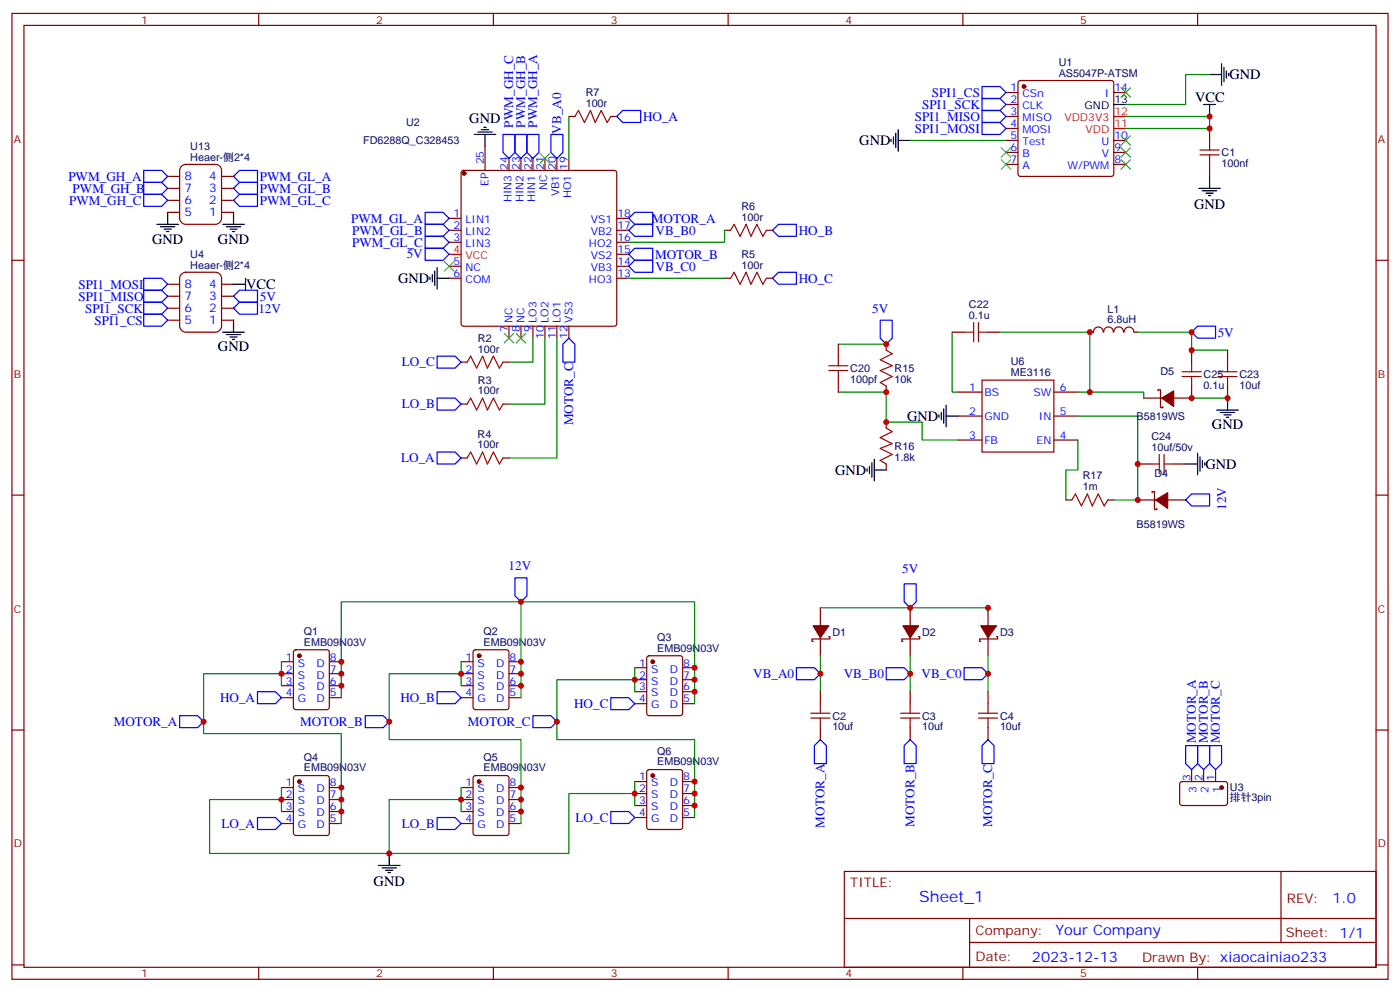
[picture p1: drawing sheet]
<svg xmlns="http://www.w3.org/2000/svg" width="412mm" height="292mm" viewBox="0 0 412 292" stroke-linecap="round" stroke-linejoin="round" font-family="sans-serif">
<g fill="none" stroke="#870000" stroke-width=".35">
<path d="M3.5 4h405.4v284.3h-405.4zM7.1 7.5h398.2v277.3h-398.2zM76.2 4v3.5M145.3 4v3.5M214.5 4v3.5M283.6 4v3.5M352.8 4v3.5M167.6 34.3h1.7M179.9 34.3h1.8M296.3 27.2h3.6M296.3 30.8h3.6M296.3 34.3h3.6"/>
<path d="M296.3 37.8h3.6M300.1 23.9l.5-.2h26.8l.5 .2 .2 .5v26.8l-.3 .5-.4 .2h-26.8l-.5-.2-.2-.5v-26.8zM328.1 27.2h3.5M356.3 37.8v3.5M49.4 59h3.5M49.4 55.5h3.5M49.4 51.9h3.5M53.5 48.9l1.2-.5h8.8a1.76 1.76 0 0 1 1.8 1.8v14.1a1.89 1.89 0 0 1-1.8 1.7h-8.8a1.89 1.89 0 0 1-1.8-1.7v-14.1zM65.3 59h3.5M65.3 55.5h3.5M65.3 51.9h3.5M136.1 50.4l.4-.2h44.5l.5 .2 .2 .5v44.4l-.3 .5-.4 .2h-44.5l-.5-.2-.2-.5v-44.4z"/>
<path d="M142.9 43.1v7.1M149.9 46.6v3.6M153.5 46.6v3.6M157 46.6v3.6M160.5 46.6v3.6M164 46.6v3.6M167.6 46.6v3.6M296.3 41.3h3.6M296.3 44.9h3.6M296.3 48.4h3.6M328.1 41.3h3.5M328.1 44.9h3.5"/>
<path d="M328.1 48.4h3.5M356.3 48.4v3.5M3.5 76.6h3.6M49.4 62.5h3.5M65.3 62.5h3.5M132.3 64.3h3.5M132.3 67.8h3.5M132.3 71.3h3.5M132.3 78.4h3.5M181.7 64.3h3.5M181.7 67.8h3.5M181.7 71.3h3.5"/>
<path d="M181.7 78.4h3.5M181.7 74.9h3.5M213.4 67.8h1.8M225.8 67.8h1.7M405.3 76.6h3.6M49.4 94.3h3.5M49.4 90.7h3.5M49.4 87.2h3.5M49.4 83.7h3.5M53.5 80.7l1.2-.5h8.8a1.76 1.76 0 0 1 1.8 1.7v14.1a1.89 1.89 0 0 1-1.8 1.8h-8.8a1.89 1.89 0 0 1-1.8-1.8v-14.1zM65.3 94.3h3.5M65.3 90.7h3.5"/>
<path d="M65.3 87.2h3.5M65.3 83.7h3.5M132.3 81.9h3.5M149.9 96v3.6M153.5 96v3.6M157 96v3.6M160.5 96v3.6M164 96v3.6M167.6 96v3.6M181.7 81.9h3.5M213.4 81.9h1.8M225.8 81.9h1.7"/>
<path d="M280.5 97.8h3.5M291 97.8h3.6M324.9 97.8a1.41 1.41 0 0 0-1.4-1.5 1.41 1.41 0 0 0-1.4 1.5h-1.1M325.1 97.8a1.41 1.41 0 0 1 1.4-1.5 1.41 1.41 0 0 1 1.4 1.5M328.1 97.8a1.41 1.41 0 0 1 1.4-1.5 1.41 1.41 0 0 1 1.4 1.5M331.2 97.8a1.41 1.41 0 0 1 1.4-1.5 1.41 1.41 0 0 1 1.4 1.5M334.1 97.8h1M135.8 106.6h1.8M135.8 119h1.8M148.2 106.6h1.7M148.2 119h1.7M246.9 101.3v3.5"/>
<path d="M246.9 111.9v3.5M261.1 101.3v1.8M261.1 113.7v1.7M282.2 115.4h7.1M289.3 111.9h21.1v21.2h-21.1zM310.4 115.4h7.1M336.9 117.2h5.3M341.1 115.1v-.4h.7v5.3h.7v-.3M351 103.1v3.5M351 113.7v3.5h-5.3M361.6 103.1v3.5M361.6 113.7v3.5"/>
<path d="M135.8 134.8h1.8M148.2 134.8h1.7M261.1 124.2v1.8M261.1 136.6v1.8M282.2 122.5h7.1M282.2 129.5h7.1M310.4 122.5h7.1M310.4 129.5h7.1M335.1 136.6h3.6M345.7 136.6h3.5M3.5 145.8h3.6M314 147.2h1.7"/>
<path d="M326.3 147.2h1.8M335.1 147.2h5.3M339.4 145.1v-.4h.7v5.3h.7v-.4M344 147.2h5.2M405.3 145.8h3.6M241.7 178.9v5.3M268.1 178.9v5.3M291 178.9v5.3M82.9 194.8h3.5M82.9 198.3h3.5M86.7 191.5l.4-.2h9.2l.7 .4v16.5l-.4 .7h-9.5l-.6-.4-.1-16.5zM97 194.8h3.5"/>
<path d="M97 198.3h3.5M135.8 194.8h3.5M135.8 198.3h3.5M139.6 191.5l.5-.2h9.1l.7 .4v16.5l-.4 .7h-9.4l-.7-.4-.1-16.5zM149.9 194.8h3.6M149.9 198.3h3.6M187 196.6h3.5M190.7 193.2l.5-.2h9.2l.6 .5 .1 16.5-.5 .6-9.4 .1-.6-.5-.1-16.5zM201.1 196.6h3.5M241.7 187.7v5.3M244.1 187.4h.4v.7h-5.3v.7h.3M268.1 187.7v5.3"/>
<path d="M270.6 187.4h.3v.7h-5.3v.7h.4M291 187.7v5.3M293.5 187.4h.4v.7h-5.3v.7h.3M3.5 214.9h3.6M82.9 201.9h3.5M82.9 205.4h3.5M97 201.9h3.5M97 205.4h3.5M135.8 201.9h3.5M135.8 205.4h3.5M149.9 201.9h3.6M149.9 205.4h3.6"/>
<path d="M187 200.1h3.5M187 203.6h3.5M187 207.2h3.5M201.1 200.1h3.5M201.1 203.6h3.5M201.1 207.2h3.5M241.7 203.6v3.6M241.7 214.2v3.5M268.1 203.6v3.6M268.1 214.2v3.5M291 203.6v3.6M291 214.2v3.5"/>
<path d="M405.3 214.9h3.6M82.9 231.8h3.5M82.9 235.4h3.5M82.9 238.9h3.5M86.7 228.5l.4-.2h9.2l.7 .4v16.6l-.4 .6-9.5 .1-.6-.5-.1-16.5zM97 231.8h3.5M97 235.4h3.5M97 238.9h3.5M135.8 231.8h3.5M135.8 235.4h3.5M135.8 238.9h3.5M139.6 228.5l.5-.2h9.1l.7 .4v16.6l-.4 .6-9.4 .1-.7-.5-.1-16.5z"/>
<path d="M149.9 231.8h3.6M149.9 235.4h3.6M149.9 238.9h3.6M187 230.1h3.5M187 233.6h3.5M187 237.1h3.5M190.7 226.8l.5-.2h9.2l.6 .4 .1 16.5-.5 .6-9.4 .1-.6-.5-.1-16.4zM201.1 230.1h3.5M201.1 233.6h3.5M201.1 237.1h3.5M347.7 230.3l.5-.2h13l.4 .7-.1 5.9-.6 .4h-13l-.4-.7v-5.6zM351 226.6v3.5"/>
<path d="M354.5 226.6v3.5M358.1 226.6v3.5M82.9 242.4h3.5M97 242.4h3.5M135.8 242.4h3.5M149.9 242.4h3.6M187 240.7h3.5M201.1 240.7h3.5M248.7 256.5h156.6v28.3h-156.6zM377.3 256.6v20.8M248.7 270.4h156.5M285.6 277.4h119.6"/>
<path d="M285.6 270.4v14.1M3.5 284.1h3.6M76.2 284.8v3.5M145.3 284.8v3.5M214.5 284.8v3.5M283.6 284.8v3.5M352.8 284.8v3.5M405.3 284.1h3.6"/>
</g>
<g fill="#870000" stroke="#870000" stroke-width=".35">
<path d="M239.5 184.2h4.6l-2.4 3.5z"/>
<path d="M266 184.2h4.6l-2.5 3.5z"/>
<path d="M288.9 184.2h4.6l-2.5 3.5z"/>
<path d="M340.4 147.2l3.6-2.1v4.5z"/>
<path d="M342.2 117.2l3.5-2.1v4.6z"/>
<circle cx="301.6" cy="25.5" r=".53"/>
<circle cx="136.7" cy="51" r=".53"/>
<circle cx="88.2" cy="193" r=".53"/>
<circle cx="141.1" cy="193" r=".53"/>
<circle cx="192.3" cy="194.8" r=".53"/>
<circle cx="88.2" cy="230.1" r=".53"/>
<circle cx="141.1" cy="230.1" r=".53"/>
<circle cx="192.3" cy="228.3" r=".53"/>
<circle cx="359.8" cy="231.8" r=".53"/>
</g>
<path d="M328.1 37.8h3.5M328.1 34.3h3.5M132.3 74.9h3.5" fill="none" stroke="#f00" stroke-width=".35"/>
<g fill="none" stroke="#000" stroke-width=".35">
<path d="M359.8 18.8v6.3M360.5 19.8v4.3M139.7 39.6h6.3M140.8 38.9h4.2M141.8 38.2h2.1M142.5 37.5h.7M142.9 39.6v3.5M263.9 39.2v4.3M264.6 38.2v6.3M328.1 30.8h3.5M354.5 30.8h3.6M356.3 30.8v3.5"/>
<path d="M356.3 21.9h3.5M361.2 20.9v2.1M361.9 21.6v.7M262.5 41v.7M263.2 40.3v2.1M264.6 41.3h3.5M353.1 55.5h6.4M354.2 56.2h4.2M355.2 56.9h2.2M356 57.6h.7M356.3 51.9v3.6M46.2 66h6.4"/>
<path d="M47.3 66.7h4.2M48.3 67.5h2.1M49 68.2h.7M49.4 62.5v3.5M65.6 66h6.4M66.7 66.7h4.2M67.7 67.5h2.1M68.4 68.2h.7M68.8 62.5v3.5M128.1 79.8v4.2M128.8 78.7v6.4M65.6 97.8h6.4"/>
<path d="M66.7 98.5h4.2M67.7 99.2h2.1M68.4 99.9h.7M68.8 83.7h3.5M68.8 94.3v3.5M72.3 81.9v3.5M126.6 81.6v.7M127.4 80.9v2.1M128.8 81.9h3.5M278.7 119.3v6.4M361.6 117.2v3.5M255.4 138v.7"/>
<path d="M256.1 137.3v2.1M256.8 136.2v4.3M257.5 138.4h3.6M257.5 135.2v6.3M276.6 122.1v.7M277.3 121.4v2.1M278 120.4v4.2M278.7 122.5h3.5M349.2 136.6h3.6M352.8 133.4v6.4M353.5 134.5v4.2M354.2 135.5v2.2"/>
<path d="M354.9 136.2v.7M358.4 120.7h6.4M359.5 121.4h4.2M360.5 122.1h2.2M361.2 122.8h.7M111.5 254.8h6.3M112.5 255.5h4.3M113.6 256.2h2.1M114.3 256.9h.7M114.7 251.2v3.6"/>
</g>
<g fill="none" stroke="#00f" stroke-width=".35">
<path d="M148.2 39.6h3.5v5.3l-1.8 1.7-1.7-1.7zM151.7 39.6h3.5v5.3l-1.7 1.7-1.8-1.7zM155.2 39.6h3.5v5.3l-1.7 1.7-1.8-1.7zM162.3 39.6h3.5v5.3l-1.8 1.7-1.7-1.7zM183.4 32.5h5.3v3.6h-5.3l-1.7-1.8zM289.3 25.5h5.3l1.7 1.7-1.7 1.8h-5.3zM289.3 29h5.3l1.7 1.8-1.7 1.7h-5.3zM289.3 32.5h5.3l1.7 1.8-1.7 1.8h-5.3zM289.3 36.1h5.3l1.7 1.7-1.7 1.8h-5.3zM42.3 57.2h5.3l1.8 1.8-1.8 1.7h-5.3zM42.3 53.7h5.3l1.8 1.8-1.8 1.7h-5.3zM42.3 50.2h5.3l1.8 1.7-1.8 1.8h-5.3z"/>
<path d="M68.8 55.5l1.8-1.8h5.2v3.5h-5.2zM68.8 59l1.8-1.8h5.2v3.5h-5.2zM70.6 50.2h5.2v3.5h-5.2l-1.8-1.8zM125.2 62.5h5.3l1.8 1.8-1.8 1.7h-5.3zM125.2 66h5.3l1.8 1.8-1.8 1.8h-5.3zM125.2 69.6h5.3l1.8 1.7-1.8 1.8h-5.3zM125.2 73.1h5.3l1.8 1.8-1.8 1.7h-5.3zM185.2 64.3l1.8-1.8h5.3v3.5h-5.3zM185.2 67.8l1.8-1.8h5.3v3.6h-5.3zM185.2 74.9l1.8-1.8h5.3v3.5h-5.3zM185.2 78.4l1.8-1.8h5.3v3.6h-5.3zM227.5 67.8l1.8-1.8h5.3v3.6h-5.3z"/>
<path d="M42.3 92.5h5.3l1.8 1.8-1.8 1.7h-5.3zM42.3 89h5.3l1.8 1.7-1.8 1.8h-5.3zM42.3 85.4h5.3l1.8 1.8-1.8 1.8h-5.3zM42.3 81.9h5.3l1.8 1.8-1.8 1.7h-5.3zM68.8 90.7l1.8-1.7h5.2v3.5h-5.2zM68.8 87.2l1.8-1.8h5.2v3.6h-5.2zM167.6 99.6l1.7 1.7v5.3h-3.5v-5.3zM227.5 81.9l1.8-1.7h5.3v3.5h-5.3zM259.3 94.3h3.5v5.3l-1.7 1.7-1.8-1.7zM351 97.8l1.8-1.8h5.3v3.6h-5.3zM128.8 104.8h5.3l1.7 1.8-1.7 1.8h-5.3zM128.8 117.2h5.3l1.7 1.8-1.7 1.7h-5.3z"/>
<path d="M128.8 133.1h5.3l1.7 1.7-1.7 1.8h-5.3zM349.2 147.2l1.8-1.8h5.3v3.5h-5.3zM151.7 170.1h3.5v5.3l-1.7 1.8-1.8-1.8zM266.3 171.9h3.6v5.3l-1.8 1.7-1.8-1.7zM234.6 196.6h5.3l1.8 1.7-1.8 1.8h-5.3zM261.1 196.6h5.2l1.8 1.7-1.8 1.8h-5.2zM284 196.6h5.3l1.7 1.7-1.7 1.8h-5.3zM52.9 210.7h5.3l1.8 1.7-1.8 1.8h-5.3zM75.8 203.6h5.3l1.8 1.8-1.8 1.8h-5.3zM107.6 210.7h5.3l1.8 1.7-1.8 1.8h-5.3zM128.8 203.6h5.3l1.7 1.8-1.7 1.8h-5.3zM157 210.7h5.3l1.7 1.7-1.7 1.8h-5.3z"/>
<path d="M179.9 205.4h5.3l1.8 1.8-1.8 1.7h-5.3zM241.7 217.7l1.7 1.8v5.3h-3.5v-5.3zM268.1 217.7l1.8 1.8v5.3h-3.6v-5.3zM291 217.7l1.8 1.8v5.3h-3.5v-5.3zM349.2 219.5h3.6v5.3l-1.8 1.8-1.8-1.8zM352.8 219.5h3.5v5.3l-1.8 1.8-1.7-1.8zM356.3 219.5h3.5v5.3l-1.7 1.8-1.8-1.8zM179.9 238.9h5.3l1.8 1.8-1.8 1.7h-5.3zM75.8 240.7h5.3l1.8 1.7-1.8 1.8h-5.3zM128.8 240.7h5.3l1.7 1.7-1.7 1.8h-5.3z"/>
</g>
<g fill="none" stroke="#008700" stroke-width=".35">
<path d="M167.6 34.3v12.3M331.6 34.3h24.7v3.5h-24.7M356.3 21.9h-7.1v8.9h-17.6M268.1 41.3h28.2M213.4 67.8v3.5h-28.2M157 99.6v7h-7.1M160.5 99.6v19.4h-10.6M164 99.6v35.2h-14.1M185.2 81.9h28.2M280.5 97.8v17.6h1.7M294.6 97.8h26.4v17.6h-3.5M335.1 97.8h15.9v5.3h10.6"/>
<path d="M246.9 115.4h14.2v8.8h10.5v5.3h10.6M246.9 101.3h14.2M321 115.4h15.9v1.8M351 117.2h10.6M317.5 129.5v8.9h-3.5v8.8M317.5 122.5h17.6v24.7h-7M153.5 177.2h51.1v30M241.7 178.9h49.3v1.8M82.9 198.3h-22.9v17.7h40.5v26.4M82.9 194.8v7.1M135.8 198.3h-21.1v19.4h38.8v24.7M135.8 194.8v7.1"/>
<path d="M187 196.6v7M241.7 193v10.6M268.1 193v10.6M291 193v10.6M100.5 205.4v-28.2h53v28.2M187 200.1h-23v17.6h40.6v23M82.9 231.8v7.1M135.8 235.4h-21.1v15.8M135.8 231.8v7.1M187 230.1v3.5h-19.4v17.6h-105.9v-15.8h21.2M187 233.6v3.5"/>
</g>
<g fill="none" stroke="#3c3" stroke-width=".35">
<path d="M330.2 39.9l2.8 2.9M330.2 25.8l2.8 2.8M333 39.9l-2.8 2.9M333 25.8l-2.8 2.8M159.1 45.2l2.8 2.8M161.9 45.2l-2.8 2.8M294.9 43.5l2.8 2.8M294.9 47l2.8 2.8M297.7 43.5l-2.8 2.8M297.7 47l-2.8 2.8M330.2 47l2.8 2.8M330.2 43.5l2.8 2.8"/>
<path d="M333 47l-2.8 2.8M333 43.5l-2.8 2.8M130.9 77l2.8 2.8M133.7 77l-2.8 2.8M148.5 98.1l2.8 2.9M151.3 98.1l-2.8 2.9M152 98.1l2.9 2.9M154.9 98.1l-2.9 2.9"/>
</g>
<g fill="none" stroke="#a10000" stroke-width=".35">
<path d="M169.3 34.3l1.1-1.8 1.8 3.6 1.7-3.6 1.4 3.6 1.8-3.6 1.8 3.6 1-1.8M353.5 45.6h5.6M353.5 44.2h5.6M356.3 41.3v2.9M356.3 45.6v2.8M215.2 67.8l1.1-1.8 1.7 3.6 1.8-3.6 1.4 3.6 1.8-3.6 1.7 3.6 1.1-1.8M215.2 81.9l1.1-1.7 1.7 3.5 1.8-3.5 1.4 3.5 1.8-3.5 1.7 3.5 1.1-1.8M284 97.8h2.8M286.8 95v5.6M288.2 95v5.6M288.2 97.8h2.8M137.6 106.6l1-1.8 1.8 3.6 1.8-3.6 1.4 3.6 1.7-3.6 1.8 3.6 1.1-1.8"/>
<path d="M137.6 119l1-1.8 1.8 3.5 1.8-3.5 1.4 3.5 1.7-3.5 1.8 3.5 1.1-1.7M244.1 109.1h5.7M244.1 107.7h5.7M246.9 104.8v2.9M246.9 109.1v2.8M261.1 103.1l1.7 1-3.5 1.8 3.5 1.8-3.5 1.4 3.5 1.7-3.5 1.8 1.8 1.1M348.2 109.4h5.6M348.2 110.8h5.6M351 106.6v2.8M351 110.8v2.9M358.8 109.4h5.6M358.8 110.8h5.6"/>
<path d="M361.6 106.6v2.8M361.6 110.8v2.9M137.6 134.8l1-1.7 1.8 3.5 1.8-3.5 1.4 3.5 1.7-3.5 1.8 3.5 1.1-1.8M261.1 126l1.7 1.1-3.5 1.7 3.5 1.8-3.5 1.4 3.5 1.8-3.5 1.7 1.8 1.1M338.7 136.6h2.8M341.5 133.8v5.6M342.9 136.6h2.8M342.9 133.8v5.6M315.7 147.2l1.1-1.8 1.8 3.5 1.7-3.5 1.4 3.5 1.8-3.5 1.8 3.5 1-1.7M238.8 211.4h5.7M238.8 210h5.7M241.7 207.2v2.8"/>
<path d="M241.7 211.4v2.8M265.3 211.4h5.6M265.3 210h5.6M268.1 207.2v2.8M268.1 211.4v2.8M288.2 211.4h5.7M288.2 210h5.7M291 207.2v2.8M291 211.4v2.8"/>
</g>
<g fill="#c00">
<circle cx="356.3" cy="34.3" r=".88"/>
<circle cx="268.1" cy="178.9" r=".88"/>
<circle cx="291" cy="178.9" r=".88"/>
<circle cx="356.3" cy="37.8" r=".88"/>
<circle cx="241.7" cy="198.3" r=".88"/>
<circle cx="268.1" cy="198.3" r=".88"/>
<circle cx="291" cy="198.3" r=".88"/>
<circle cx="82.9" cy="198.3" r=".88"/>
<circle cx="100.5" cy="201.9" r=".88"/>
<circle cx="100.5" cy="198.3" r=".88"/>
<circle cx="82.9" cy="235.4" r=".88"/>
<circle cx="100.5" cy="238.9" r=".88"/>
<circle cx="100.5" cy="235.4" r=".88"/>
<circle cx="100.5" cy="231.8" r=".88"/>
<circle cx="100.5" cy="194.8" r=".88"/>
<circle cx="153.5" cy="201.9" r=".88"/>
<circle cx="153.5" cy="198.3" r=".88"/>
<circle cx="153.5" cy="194.8" r=".88"/>
<circle cx="153.5" cy="177.2" r=".88"/>
<circle cx="204.6" cy="203.6" r=".88"/>
<circle cx="204.6" cy="200.1" r=".88"/>
<circle cx="204.6" cy="196.6" r=".88"/>
<circle cx="135.8" cy="198.3" r=".88"/>
<circle cx="153.5" cy="238.9" r=".88"/>
<circle cx="153.5" cy="235.4" r=".88"/>
<circle cx="153.5" cy="231.8" r=".88"/>
<circle cx="187" cy="200.1" r=".88"/>
<circle cx="204.6" cy="237.1" r=".88"/>
<circle cx="204.6" cy="233.6" r=".88"/>
<circle cx="204.6" cy="230.1" r=".88"/>
<circle cx="187" cy="233.6" r=".88"/>
<circle cx="135.8" cy="235.4" r=".88"/>
<circle cx="114.7" cy="251.2" r=".88"/>
<circle cx="114.7" cy="212.4" r=".88"/>
<circle cx="164" cy="212.4" r=".88"/>
<circle cx="60" cy="212.4" r=".88"/>
<circle cx="261.1" cy="124.2" r=".88"/>
<circle cx="261.1" cy="115.4" r=".88"/>
<circle cx="361.6" cy="117.2" r=".88"/>
<circle cx="261.1" cy="101.3" r=".88"/>
<circle cx="335.1" cy="136.6" r=".88"/>
<circle cx="321" cy="115.4" r=".88"/>
<circle cx="321" cy="97.8" r=".88"/>
<circle cx="351" cy="97.8" r=".88"/>
<circle cx="351" cy="103.1" r=".88"/>
<circle cx="351" cy="117.2" r=".88"/>
<circle cx="335.1" cy="147.2" r=".88"/>
</g>
<text font-size="4.6" fill="#00f" x="270.8" y="265.6">Sheet_1</text>
<g font-size="4.2">
<text x="362.1" y="23.4">GND</text>
<text x="352.1" y="30.1">VCC</text>
<text x="138.3" y="36.3">GND</text>
<text x="253.1" y="42.8">GND</text>
<text x="351.7" y="61.5">GND</text>
<text x="44.8" y="71.7">GND</text>
<text x="64.2" y="71.7">GND</text>
<text x="117.3" y="83.4">GND</text>
<text x="72.5" y="85.1">VCC</text>
<text x="64.2" y="103.4">GND</text>
<text x="267.2" y="123.9">GND</text>
<text x="357" y="126.4">GND</text>
<text x="246" y="139.7">GND</text>
<text x="355.1" y="138">GND</text>
<text x="110.1" y="260.8">GND</text>
</g>
<g font-size="4.2" fill="#00f">
<text x="392.5" y="265.8">1.0</text>
<text x="310.9" y="275.4">Your Company</text>
<text x="304" y="283.2">2023-12-13</text>
</g>
<g font-size="3.9" fill="#00f">
<text x="274.4" y="28.5">SPI1_CS</text>
<text x="189.4" y="35.6">HO_A</text>
<text x="269.5" y="35.6">SPI1_MISO</text>
<text x="271.7" y="32">SPI1_SCK</text>
<text x="151.2" y="37.6" transform="rotate(-90 151.2 37.6)">PWM_GH_C</text>
<text x="154.7" y="37.6" transform="rotate(-90 154.7 37.6)">PWM_GH_B</text>
<text x="158.3" y="37.6" transform="rotate(-90 158.3 37.6)">PWM_GH_A</text>
<text x="165.3" y="39.3" transform="rotate(-90 165.3 39.3)">VB_A0</text>
<text x="269.5" y="39.1">SPI1_MOSI</text>
<text x="20.1" y="53.2">PWM_GH_A</text>
<text x="76.5" y="53.2">PWM_GL_A</text>
<text x="21.4" y="56.8">PWM_GH_B</text>
<text x="76.6" y="56.7">PWM_GL_B</text>
<text x="20.4" y="60.2">PWM_GH_C</text>
<text x="76.6" y="60.2">PWM_GL_C</text>
<text x="103.5" y="65.5">PWM_GL_A</text>
<text x="192" y="65.5">MOTOR_A</text>
<text x="103.7" y="69">PWM_GL_B</text>
<text x="193.1" y="69.1">VB_B0</text>
<text x="235.3" y="69.1">HO_B</text>
<text x="103.7" y="72.6">PWM_GL_C</text>
<text x="119.8" y="76.1">5V</text>
<text x="193" y="76.2">MOTOR_B</text>
<text x="193.1" y="79.7">VB_C0</text>
<text x="235.3" y="83.2">HO_C</text>
<text x="23.1" y="85">SPI1_MOSI</text>
<text x="23.1" y="88.6">SPI1_MISO</text>
<text x="76.5" y="88.5">5V</text>
<text x="25.1" y="92.1">SPI1_SCK</text>
<text x="27.8" y="95.7">SPI1_CS</text>
<text x="76.1" y="92">12V</text>
<text x="257" y="92">5V</text>
<text x="358.7" y="99.2">5V</text>
<text x="118.4" y="107.8">LO_C</text>
<text x="118.4" y="120.2">LO_B</text>
<text x="168.8" y="125.2" transform="rotate(-90 168.8 125.2)">MOTOR_C</text>
<text x="118.2" y="136.1">LO_A</text>
<text x="361.2" y="150.2" transform="rotate(-90 361.2 150.2)">12V</text>
<text x="149.8" y="167.8">12V</text>
<text x="265.8" y="168.8">5V</text>
<text x="221.9" y="199.6">VB_A0</text>
<text x="248.6" y="199.6">VB_B0</text>
<text x="271.5" y="199.6">VB_C0</text>
<text x="64.8" y="206.7">HO_A</text>
<text x="118" y="206.7">HO_B</text>
<text x="169.1" y="208.4">HO_C</text>
<text x="33.5" y="213.7">MOTOR_A</text>
<text x="88.4" y="213.7">MOTOR_B</text>
<text x="137.8" y="213.7">MOTOR_C</text>
<text x="352.3" y="218.8" transform="rotate(-90 352.3 218.8)">MOTOR_A</text>
<text x="355.8" y="218.8" transform="rotate(-90 355.8 218.8)">MOTOR_B</text>
<text x="359.4" y="218.8" transform="rotate(-90 359.4 218.8)">MOTOR_C</text>
<text x="65.2" y="243.7">LO_A</text>
<text x="118.4" y="243.7">LO_B</text>
<text x="169.5" y="241.9">LO_C</text>
<text x="242.9" y="243.6" transform="rotate(-90 242.9 243.6)">MOTOR_A</text>
<text x="269.4" y="243.4" transform="rotate(-90 269.4 243.4)">MOTOR_B</text>
<text x="292.3" y="243.4" transform="rotate(-90 292.3 243.4)">MOTOR_C</text>
</g>
<g font-size="3.9" fill="#800">
<text x="250.5" y="261.1">TITLE:</text>
<text x="379.1" y="265.8">REV:</text>
<text x="287.4" y="275.3">Company:</text>
<text x="378.7" y="275.9">Sheet: 1/1</text>
<text x="287.4" y="283">Date:</text>
<text x="336.4" y="283.1">Drawn By: xiaocainiao233</text>
</g>
<g font-size="3.5" fill="#00f">
<text x="54.3" y="53">8</text>
<text x="61.6" y="53">4</text>
<text x="54.3" y="56.5">7</text>
<text x="61.6" y="56.5">3</text>
<text x="54.3" y="63.6">5</text>
<text x="54.3" y="60">6</text>
<text x="61.6" y="63.6">1</text>
<text x="61.6" y="60">2</text>
<text x="54.3" y="88.3">7</text>
<text x="54.3" y="84.7">8</text>
<text x="61.6" y="88.3">3</text>
<text x="61.6" y="84.7">4</text>
<text x="54.3" y="95.3">5</text>
<text x="54.3" y="91.8">6</text>
<text x="61.6" y="95.3">1</text>
<text x="61.6" y="91.8">2</text>
</g>
<g font-size="3.2" fill="#800">
<text x="41.6" y="6.9">1</text>
<text x="110.8" y="6.9">2</text>
<text x="179.9" y="6.9">3</text>
<text x="249.1" y="6.9">4</text>
<text x="318.2" y="6.9">5</text>
<text x="4.1" y="42.1">A</text>
<text x="405.9" y="42.1">A</text>
<text x="4.1" y="111.2">B</text>
<text x="405.9" y="111.2">B</text>
<text x="4.1" y="180.3">C</text>
<text x="405.9" y="180.3">C</text>
<text x="4.1" y="249.5">D</text>
<text x="405.9" y="249.5">D</text>
<text x="41.6" y="287.8">1</text>
<text x="110.8" y="287.8">2</text>
<text x="179.9" y="287.8">3</text>
<text x="249.1" y="287.8">4</text>
<text x="318.2" y="287.8">5</text>
</g>
<g font-size="3.2" fill="#000080">
<text x="311.9" y="22.6">AS5047P-ATSM</text>
<text x="311.9" y="19.5">U1</text>
<text x="172.5" y="28.2">R7</text>
<text x="172.5" y="31.5">100r</text>
<text x="119.6" y="37.1">U2</text>
<text x="56.1" y="47.3">Heaer-侧2*4</text>
<text x="56.1" y="44.1">U13</text>
<text x="107" y="42.4">FD6288Q_C328453</text>
<text x="359.8" y="46">C1</text>
<text x="359.8" y="49.2">100nf</text>
<text x="218.4" y="65">100r</text>
<text x="218.4" y="61.7">R6</text>
<text x="56.1" y="75.9">U4</text>
<text x="218.4" y="75.8">R5</text>
<text x="56.1" y="79.1">Heaer-侧2*4</text>
<text x="218.4" y="79.1">100r</text>
<text x="285.4" y="93.9">0.1u</text>
<text x="285.4" y="90.7">C22</text>
<text x="326.3" y="95.2">6.8uH</text>
<text x="326.3" y="92">L1</text>
<text x="140.8" y="100.6">R2</text>
<text x="140.8" y="103.8">100r</text>
<text x="297.8" y="107.5">U6</text>
<text x="140.8" y="112.9">R3</text>
<text x="250.5" y="112.7">100pf</text>
<text x="250.5" y="109.5">C20</text>
<text x="263.5" y="112.7">10k</text>
<text x="263.5" y="109.5">R15</text>
<text x="297.8" y="110.7">ME3116</text>
<text x="341.9" y="110.5">D5</text>
<text x="354.5" y="111.3">C25</text>
<text x="365.1" y="111.3">C23</text>
<text x="140.8" y="116.1">100r</text>
<text x="354.5" y="114.5">0.1u</text>
<text x="365.1" y="114.5">10uf</text>
<text x="334.8" y="123.6">B5819WS</text>
<text x="140.7" y="129">R4</text>
<text x="339.2" y="129.5">C24</text>
<text x="140.7" y="132">100r</text>
<text x="263.5" y="135.6">1.8k</text>
<text x="263.5" y="132.4">R16</text>
<text x="339.2" y="132.7">10uf/50v</text>
<text x="318.9" y="141.1">R17</text>
<text x="340.1" y="140.5">D4</text>
<text x="318.9" y="144.4">1m</text>
<text x="334.8" y="155.4">B5819WS</text>
<text x="89.5" y="190.1">EMB09N03V</text>
<text x="89.5" y="186.9">Q1</text>
<text x="142.4" y="190.1">EMB09N03V</text>
<text x="142.4" y="186.9">Q2</text>
<text x="193.6" y="191.8">EMB09N03V</text>
<text x="193.6" y="188.6">Q3</text>
<text x="245.2" y="187.2">D1</text>
<text x="271.6" y="187.2">D2</text>
<text x="294.6" y="187.2">D3</text>
<text x="245.2" y="215">10uf</text>
<text x="245.2" y="211.8">C2</text>
<text x="271.6" y="215">10uf</text>
<text x="271.6" y="211.8">C3</text>
<text x="294.6" y="215">10uf</text>
<text x="294.6" y="211.8">C4</text>
<text x="89.5" y="227.1">EMB09N03V</text>
<text x="89.5" y="223.9">Q4</text>
<text x="142.4" y="227.1">EMB09N03V</text>
<text x="142.4" y="223.9">Q5</text>
<text x="193.6" y="225.3">EMB09N03V</text>
<text x="193.6" y="222.1">Q6</text>
<text x="362.3" y="232.7">U3</text>
<text x="362.3" y="235.9">排针3pin</text>
</g>
<g font-size="3.2" fill="#00f">
<text x="297.7" y="26.9">1</text>
<text x="301.2" y="28.6">CSn</text>
<text x="325.4" y="28.6">I</text>
<text x="328.3" y="26.9">14</text>
<text x="297.7" y="30.4">2</text>
<text x="297.7" y="33.9">3</text>
<text x="301.2" y="32.2">CLK</text>
<text x="301.2" y="35.7">MISO</text>
<text x="297.7" y="37.5">4</text>
<text x="297.7" y="41">5</text>
<text x="301.2" y="39.2">MOSI</text>
<text x="328.3" y="41">10</text>
<text x="297.7" y="44.5">6</text>
<text x="301.2" y="42.8">Test</text>
<text x="301.2" y="46.3">B</text>
<text x="324.5" y="42.8">U</text>
<text x="324.6" y="46.3">V</text>
<text x="328.3" y="44.5">9</text>
<text x="142.5" y="48.4" transform="rotate(-90 142.5 48.4)">25</text>
<text x="149.6" y="50" transform="rotate(-90 149.6 50)">24</text>
<text x="153.1" y="50" transform="rotate(-90 153.1 50)">23</text>
<text x="156.6" y="50" transform="rotate(-90 156.6 50)">22</text>
<text x="160.2" y="50" transform="rotate(-90 160.2 50)">21</text>
<text x="163.7" y="50" transform="rotate(-90 163.7 50)">20</text>
<text x="167.2" y="50" transform="rotate(-90 167.2 50)">19</text>
<text x="297.7" y="48">7</text>
<text x="301.2" y="49.8">A</text>
<text x="314.5" y="49.8">W/PWM</text>
<text x="328.3" y="48">8</text>
<text x="143.9" y="54.8" transform="rotate(-90 143.9 54.8)">EP</text>
<text x="150.6" y="59.6" transform="rotate(-90 150.6 59.6)">HIN3</text>
<text x="154.2" y="59.6" transform="rotate(-90 154.2 59.6)">HIN2</text>
<text x="157.7" y="59.6" transform="rotate(-90 157.7 59.6)">HIN1</text>
<text x="161.2" y="56.1" transform="rotate(-90 161.2 56.1)">NC</text>
<text x="164.7" y="57.8" transform="rotate(-90 164.7 57.8)">VB1</text>
<text x="168.3" y="58.4" transform="rotate(-90 168.3 58.4)">HO1</text>
<text x="133.6" y="63.9">1</text>
<text x="137.1" y="65.7">LIN1</text>
<text x="174" y="65.7">VS1</text>
<text x="181.9" y="63.9">18</text>
<text x="133.6" y="67.5">2</text>
<text x="133.6" y="71">3</text>
<text x="137.1" y="69.2">LIN2</text>
<text x="174" y="69.2">VB2</text>
<text x="181.9" y="71">16</text>
<text x="181.9" y="67.5">17</text>
<text x="137.1" y="72.7">LIN3</text>
<text x="173.5" y="72.7">HO2</text>
<text x="174" y="76.3">VS2</text>
<text x="181.9" y="74.5">15</text>
<text x="133.6" y="78">5</text>
<text x="133.6" y="81.6">6</text>
<text x="137.1" y="79.8">NC</text>
<text x="137.1" y="83.3">COM</text>
<text x="173.5" y="83.3">HO3</text>
<text x="174" y="79.8">VB3</text>
<text x="181.9" y="81.6">13</text>
<text x="181.9" y="78">14</text>
<text x="151" y="95" transform="rotate(-90 151 95)">NC</text>
<text x="154.5" y="95" transform="rotate(-90 154.5 95)">NC</text>
<text x="158" y="95" transform="rotate(-90 158 95)">LO3</text>
<text x="161.6" y="95" transform="rotate(-90 161.6 95)">LO2</text>
<text x="165.1" y="95" transform="rotate(-90 165.1 95)">LO1</text>
<text x="168.6" y="95" transform="rotate(-90 168.6 95)">VS3</text>
<text x="149.6" y="97.9" transform="rotate(-90 149.6 97.9)">7</text>
<text x="153.1" y="97.9" transform="rotate(-90 153.1 97.9)">8</text>
<text x="156.6" y="97.9" transform="rotate(-90 156.6 97.9)">9</text>
<text x="160.2" y="99.9" transform="rotate(-90 160.2 99.9)">10</text>
<text x="163.7" y="99.9" transform="rotate(-90 163.7 99.9)">11</text>
<text x="167.2" y="99.9" transform="rotate(-90 167.2 99.9)">12</text>
<text x="285.5" y="115.1">1</text>
<text x="290" y="116.5">BS</text>
<text x="304.4" y="116.5">SW</text>
<text x="312.2" y="115.1">6</text>
<text x="285.5" y="122.1">2</text>
<text x="290" y="123.5">GND</text>
<text x="306" y="123.5">IN</text>
<text x="312.2" y="122.1">5</text>
<text x="285.5" y="129.2">3</text>
<text x="290" y="130.6">FB</text>
<text x="305.4" y="130.6">EN</text>
<text x="312.2" y="129.2">4</text>
<text x="84.2" y="194.5">1</text>
<text x="84.2" y="198">2</text>
<text x="87.7" y="196.2">S</text>
<text x="93.3" y="196.2">D</text>
<text x="97.2" y="198">7</text>
<text x="97.2" y="194.5">8</text>
<text x="137.2" y="194.5">1</text>
<text x="137.2" y="198">2</text>
<text x="140.7" y="196.2">S</text>
<text x="146.2" y="196.2">D</text>
<text x="150.1" y="198">7</text>
<text x="150.1" y="194.5">8</text>
<text x="188.3" y="196.2">1</text>
<text x="191.8" y="198">S</text>
<text x="197.3" y="198">D</text>
<text x="201.3" y="196.2">8</text>
<text x="84.2" y="201.5">3</text>
<text x="87.7" y="199.7">S</text>
<text x="87.7" y="203.3">S</text>
<text x="93.3" y="203.3">D</text>
<text x="93.3" y="199.7">D</text>
<text x="97.2" y="201.5">6</text>
<text x="137.2" y="201.5">3</text>
<text x="140.7" y="199.7">S</text>
<text x="140.7" y="203.3">S</text>
<text x="146.2" y="203.3">D</text>
<text x="146.2" y="199.7">D</text>
<text x="150.1" y="201.5">6</text>
<text x="188.3" y="199.7">2</text>
<text x="188.3" y="203.3">3</text>
<text x="191.8" y="201.5">S</text>
<text x="197.3" y="201.5">D</text>
<text x="201.3" y="203.3">6</text>
<text x="201.3" y="199.7">7</text>
<text x="84.2" y="205">4</text>
<text x="87.7" y="206.8">G</text>
<text x="93.3" y="206.8">D</text>
<text x="97.2" y="205">5</text>
<text x="137.2" y="205">4</text>
<text x="140.7" y="206.8">G</text>
<text x="146.2" y="206.8">D</text>
<text x="150.1" y="205">5</text>
<text x="188.3" y="206.8">4</text>
<text x="191.8" y="205">S</text>
<text x="191.8" y="208.6">G</text>
<text x="197.3" y="208.6">D</text>
<text x="197.3" y="205">D</text>
<text x="201.3" y="206.8">5</text>
<text x="84.2" y="231.5">1</text>
<text x="87.7" y="233.3">S</text>
<text x="93.3" y="233.3">D</text>
<text x="97.2" y="231.5">8</text>
<text x="137.2" y="231.5">1</text>
<text x="140.7" y="233.3">S</text>
<text x="146.2" y="233.3">D</text>
<text x="150.1" y="231.5">8</text>
<text x="188.3" y="229.7">1</text>
<text x="188.3" y="233.3">2</text>
<text x="191.8" y="231.5">S</text>
<text x="197.3" y="231.5">D</text>
<text x="201.3" y="233.3">7</text>
<text x="201.3" y="229.7">8</text>
<text x="350.7" y="229.9" transform="rotate(-90 350.7 229.9)">3</text>
<text x="352.4" y="233.4" transform="rotate(-90 352.4 233.4)">3</text>
<text x="354.2" y="229.9" transform="rotate(-90 354.2 229.9)">2</text>
<text x="356" y="233.4" transform="rotate(-90 356 233.4)">2</text>
<text x="357.7" y="229.9" transform="rotate(-90 357.7 229.9)">1</text>
<text x="359.5" y="233.4" transform="rotate(-90 359.5 233.4)">1</text>
<text x="84.2" y="235">2</text>
<text x="84.2" y="238.5">3</text>
<text x="87.7" y="236.8">S</text>
<text x="93.3" y="236.8">D</text>
<text x="97.2" y="238.5">6</text>
<text x="97.2" y="235">7</text>
<text x="137.2" y="235">2</text>
<text x="137.2" y="238.5">3</text>
<text x="140.7" y="236.8">S</text>
<text x="146.2" y="236.8">D</text>
<text x="150.1" y="238.5">6</text>
<text x="150.1" y="235">7</text>
<text x="188.3" y="236.8">3</text>
<text x="191.8" y="235">S</text>
<text x="191.8" y="238.5">S</text>
<text x="197.3" y="238.5">D</text>
<text x="197.3" y="235">D</text>
<text x="201.3" y="236.8">6</text>
<text x="84.2" y="242.1">4</text>
<text x="87.7" y="240.3">S</text>
<text x="87.7" y="243.8">G</text>
<text x="93.3" y="243.8">D</text>
<text x="93.3" y="240.3">D</text>
<text x="97.2" y="242.1">5</text>
<text x="137.2" y="242.1">4</text>
<text x="140.7" y="240.3">S</text>
<text x="140.7" y="243.8">G</text>
<text x="146.2" y="243.8">D</text>
<text x="146.2" y="240.3">D</text>
<text x="150.1" y="242.1">5</text>
<text x="188.3" y="240.3">4</text>
<text x="191.8" y="242.1">G</text>
<text x="197.3" y="242.1">D</text>
<text x="201.3" y="240.3">5</text>
</g>
<g font-size="3.2" fill="#f00">
<text x="313.5" y="35.7">VDD3V3</text>
<text x="328.3" y="33.9">12</text>
<text x="319.7" y="39.2">VDD</text>
<text x="328.3" y="37.5">11</text>
<text x="133.6" y="74.5">4</text>
<text x="137.1" y="76.3">VCC</text>
</g>
<g font-size="3.2">
<text x="319.5" y="32.2">GND</text>
<text x="328.3" y="30.4">13</text>
</g>
</svg>
